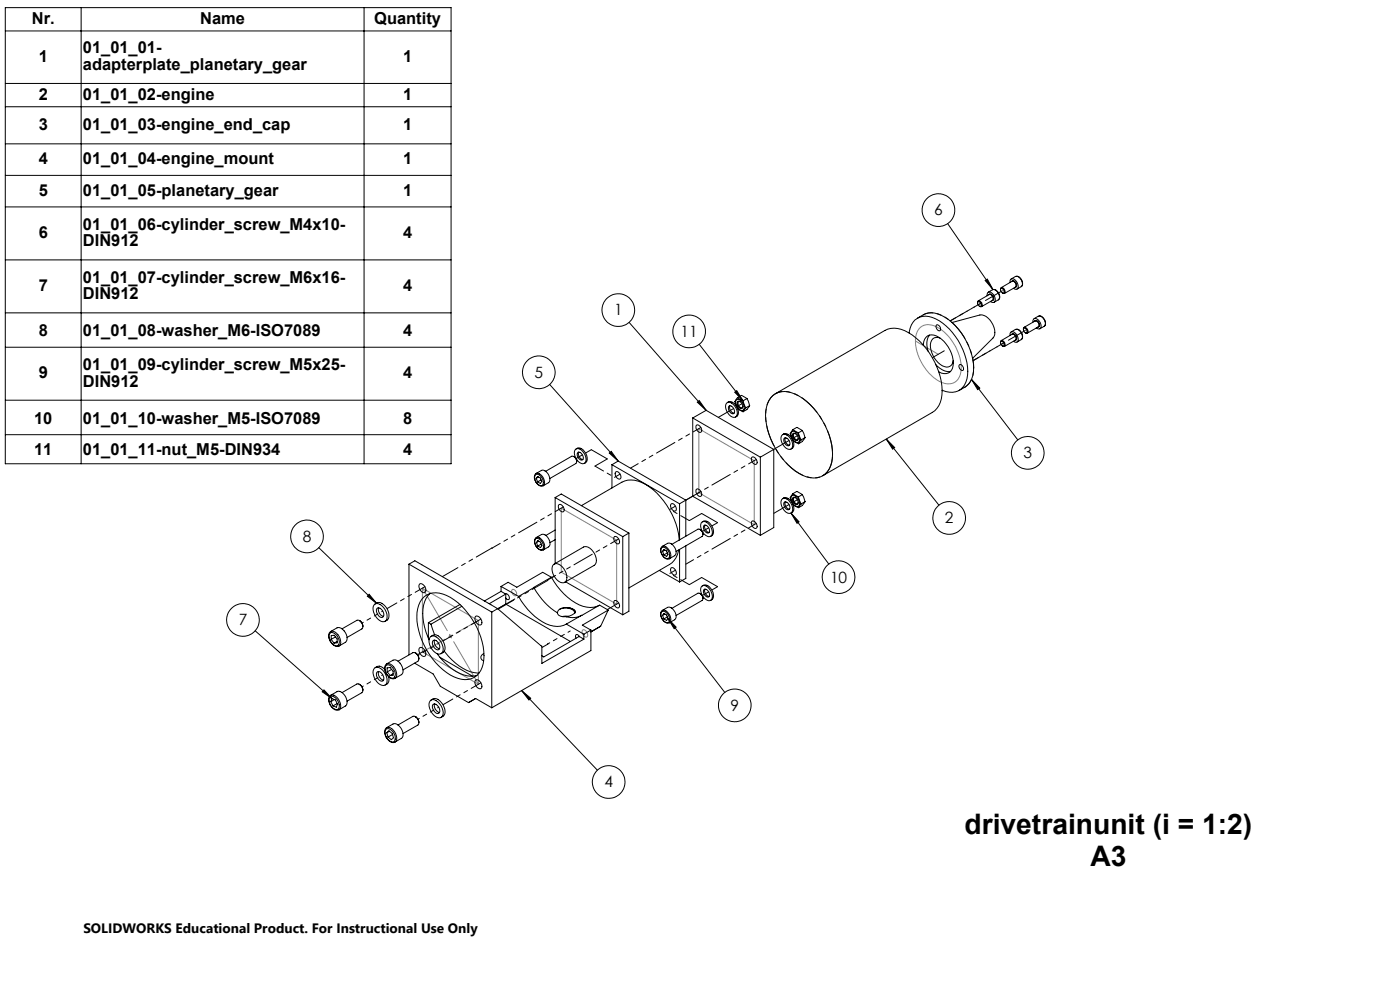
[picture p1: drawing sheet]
<svg xmlns="http://www.w3.org/2000/svg" width="420mm" height="297mm" viewBox="0 0 420 297" stroke-linecap="round" stroke-linejoin="round" font-family="sans-serif">
<path d="M275.9 98.4a4.5 4.5 0 0 1 5.9 0 14.6 14.6 0 0 1 6.4 13.3 3.9 3.9 0 0 1-6.1 2.7 14.5 14.5 0 0 1-7.3-13.7l.4-1.4zM274.6 102.2l6.9 4M209.7 128.5l16.6 9.6v19.2l-16.6-9.6zM168.4 152.3l16.6 9.6v19.2l-16.6-9.6zM126.7 176.3l16.8 9.7v19.1l-16.8-9.7zM153.6 176.7a1.1 1.1 0 0 1 1.2 .6 1.1 1.1 0 0 1-.2 1.3 1.38 1.38 0 0 1-1-1.9zM134.6 190.7h1M134.8 190.3l.7 .7M135.1 190.2v1M135.5 190.3l-.7 .7M174.8 188.8a1.29 1.29 0 0 1 1.3 .7 1.29 1.29 0 0 1-.1 1.4 1.47 1.47 0 0 1-1.2-2.1z" fill="none" stroke="#808080" stroke-width=".3"/>
<g fill="none" stroke="#000" stroke-width=".3">
<path d="M1.6 2.3h133.7v136.7h-133.7zM1.6 9.3h133.7M24.3 2.3v136.7M109.2 2.3v136.7M1.6 25h133.7M1.6 32h133.7M1.6 43.1h133.7M1.6 52.6h133.7M1.6 62h133.7M1.6 77.9h133.7M284.3 67l13.6 19.8M1.6 93.8h133.7"/>
<path d="M188.7 96.6l23.1 26.4M272.7 99.8a5.1 5.1 0 0 1 8-4.2 18.8 18.8 0 0 1 9.6 16.9 5 5 0 0 1-7.7 4.4M275.2 95.4a6.5 6.5 0 0 1 8.3-.3 19.3 19.3 0 0 1 8.5 16.3 6.2 6.2 0 0 1-4.2 5.6M281 97.4a1.16 1.16 0 0 1 1 1.7 1.15 1.15 0 0 1-1-1.7zM285.6 96.7l8.4-2.3a5 5 0 0 1 4.4 5.3v.6l-.5 1-6.1 6.1M293.3 90.8v-.5a.99 .99 0 0 1 1.2 .4 .99 .99 0 0 1 0 1.2l-.7-.1M293.4 90.4a.8 .8 0 0 1 .8 .5 .8 .8 0 0 1-.2 .9l-.7-.7zM293.5 90.2l3.3-1.9a1.15 1.15 0 0 1 1 1.7l-3.3 1.9M295.6 84.1l.6-.5 1.7 3.2zM296.1 88.6a.85 .85 0 0 1 .5-1.1 .85 .85 0 0 1 1.1 .4l.6 .9a1.29 1.29 0 0 1-.3 1.9l-.9-.3M296.5 87.6l1.2-.7a1.98 1.98 0 0 1 1.8 2.9M296.6 88.3a1.1 1.1 0 0 1 1.3 .3 1.1 1.1 0 0 1 .2 1.2l-.5 .3"/>
<path d="M298.2 86.7a2.2 2.2 0 0 1 1.5 3l-.2 .1M299.5 89.8l-1.3 .8M300.1 86.9l.3-.7a1.15 1.15 0 0 1 .9 1.7l-.6-.1M300.3 86.5a.82 .82 0 0 1 .8 .4 .82 .82 0 0 1-.2 1l-.6-.5zM300.4 86.2l3.3-1.9a1.18 1.18 0 0 1 1 1.7l-3.4 1.9M303 84.7l.1-.9a1.4 1.4 0 0 1 2.1 1 1.26 1.26 0 0 1-.3 1.9l-.9-.3M303.4 83.6l1.2-.7a2.01 2.01 0 0 1 1.8 3M303.4 99.5l1.2-.8a2.01 2.01 0 0 1 1.8 3.1M303.5 84.4a.9 .9 0 0 1 1-.1 .9 .9 0 0 1 .4 .9v.7l-.4 .2M305.1 82.8a2.17 2.17 0 0 1 1.5 3l-.2 .1M305.1 98.7a2.17 2.17 0 0 1 1.5 2.9l-.2 .1M306.4 85.9l-1.3 .7"/>
<path d="M307 98.7l.2-.6a1.15 1.15 0 0 1 1 1.7l-.6-.1M307.2 98.4a.78 .78 0 0 1 .8 .5 .78 .78 0 0 1-.2 .9l-.6-.5zM307.2 98.1l3.3-1.9a1.15 1.15 0 0 1 1 1.7l-3.3 1.9M309.9 96.6v-.1a.81 .81 0 0 1 .7-1.1 2.22 2.22 0 0 1 1.5 3.1l-.7 .1-.5-.3M310.2 95.5l1.3-.7a2.04 2.04 0 0 1 1.8 3M310.4 96.3a1.08 1.08 0 0 1 1.2 .1 1.08 1.08 0 0 1 .3 1.2l-.5 .4M312 94.7a2.08 2.08 0 0 1 1.3 3.1M313.3 97.8l-1.3 .7M1.6 104.1h133.7M1.6 119.9h133.7M164.9 115.2l20.6 23M209.8 103.2l13.1 16.9"/>
<path d="M220.4 117.5l.6-.4 1.9 3zM221.3 119.2a1.73 1.73 0 0 0-.4 2.5M221.3 119.2l1.6 .9M221.3 119.2l1.1-.7 1.7 .9M224.1 119.4l.8 2.2M224.1 119.4l-1.2 .7M231.9 118.5a6.6 6.6 0 0 1 7.8 .2 21.8 21.8 0 0 1 10 18.7 5.7 5.7 0 0 1-5.6 5.9 13.7 13.7 0 0 1-9.7-6.3 21 21 0 0 1-4.7-13.8 7.1 7.1 0 0 1 2.2-4.7zM232.6 118l32.9-19a7.8 7.8 0 0 1 8.2 1.4 21.9 21.9 0 0 1 8.9 18 6.4 6.4 0 0 1-2.9 5.2l-32.9 19M277 103.4a2.74 2.74 0 0 1 1.5-2.9 2.74 2.74 0 0 1 3.2 .6 9.3 9.3 0 0 1 4 9.3 2.66 2.66 0 0 1-4.1 1M278.9 100.4l-.1 .1a5 5 0 0 0-.4 4.7M280.8 109.3l.4 .5a4.4 4.4 0 0 0 4 1.5M282 101.3a2.11 2.11 0 0 0-2.3 .4 2.11 2.11 0 0 0-.6 2.3 6.9 6.9 0 0 0 4.9 6 1.92 1.92 0 0 0 2-1.9"/>
<path d="M287.9 109.3a1.15 1.15 0 0 1 1 1.7 1.16 1.16 0 0 1-1-1.7zM291.5 113.7l13.8 18.1M291.5 113.7l2.4 2.6-.6 .5zM300.1 102.7l.3-.6a1.15 1.15 0 0 1 .9 1.7l-.6-.1M300.3 102.3a.82 .82 0 0 1 .8 .5 .82 .82 0 0 1-.2 .9l-.6-.4zM300.4 102.1l3.3-1.9a1.18 1.18 0 0 1 1 1.7l-3.4 1.9M303 100.5l.1-.8a1.4 1.4 0 0 1 2.1 1 1.26 1.26 0 0 1-.3 1.9l-.9-.3M303.5 100.3a.9 .9 0 0 1 1-.1 .9 .9 0 0 1 .4 .9v.6l-.4 .3M306.4 101.8l-1.3 .7M1.6 130.3h133.7M172.1 136.8l-.6-.1-7.8 4.5M172.1 136.8l.7 .7a1.16 1.16 0 0 1 0 1.4l-7.8 4.5"/>
<path d="M172.1 136.8l.7 .6 .2 .9M172.5 134.9a1.53 1.53 0 0 1 2.5 .6 2.44 2.44 0 0 1 .2 3.4 3.1 3.1 0 0 1-2.7-4zM172.8 134.5a1.69 1.69 0 0 1 2.5 .8 2.22 2.22 0 0 1 0 3.6M173.4 135.5a1.6 1.6 0 0 1 1.4 2.3 1.46 1.46 0 0 1-1.4-.7 1.46 1.46 0 0 1 0-1.6zM173.6 135.5a1.74 1.74 0 0 0 1.3 2.2M182.8 135.8l.6-.5 2.1 2.9zM183.6 139.3l20.3 11.7M183.6 139.3v7M185.5 138.2l-1.9 1.1M185.5 138.2l20.2 11.7M207.8 125.3v23.4l20.3 11.7M207.8 125.3l20.3 11.7"/>
<path d="M209 127.4a1.45 1.45 0 0 1 1.3 2.1 1.43 1.43 0 0 1-1.3-2.1zM209.2 120.5l.6-.5 2 3zM211.8 123l-4 2.3M211.8 123l20.3 11.7M218.2 120.7a2.43 2.43 0 0 1 2.8 2.1 1.35 1.35 0 0 1 .1 1.6 1.35 1.35 0 0 1-1.4 .6 3.4 3.4 0 0 1-1.8-4zM218.2 120.6a1.69 1.69 0 0 1 2.5 .8 2.63 2.63 0 0 1 .4 3.4l-.4 .2M218.6 121.8l.2-.2a1.6 1.6 0 0 1 1.4 2.3 1.54 1.54 0 0 1-1.6-2.1zM219 121.6a1.74 1.74 0 0 0 1.2 2.2M221 121.8l-.1-.2a1.09 1.09 0 0 1-.3-1.2 1.09 1.09 0 0 1 .9-.7 2.39 2.39 0 0 1 1.5 3.2 1.51 1.51 0 0 1-1.9-.9M221.3 122.4l1.6 1M221.3 120.3a1.46 1.46 0 0 1 1.3 2.1 1.46 1.46 0 0 1-1.3-2.1zM222 120.4h-.4a1.2 1.2 0 0 0 1 1.8l.2-.4"/>
<path d="M222.9 120.1l.8 2.1M223.7 122.2l-.8 1.2M224.9 121.6a3.8 3.8 0 0 1-2 1.8M224.9 121.6l-1.2 .6M225.6 137a1.43 1.43 0 0 1 1.3 2.1 1.43 1.43 0 0 1-1.3-2.1zM228.1 137v23.4M232.1 134.7v23.4l-4 2.3M232.1 134.7l-4 2.3M234.8 130.3a2.81 2.81 0 0 1 3 3.3 1.11 1.11 0 0 1-.7 1.1 1.11 1.11 0 0 1-1.3-.4l-.9-1a2.3 2.3 0 0 1-.1-3zM234.8 130.2a1.69 1.69 0 0 1 2.5 .8 2.63 2.63 0 0 1 .4 3.4l-.4 .2M235.2 131.4l.2-.2a1.6 1.6 0 0 1 1.4 2.3 1.54 1.54 0 0 1-1.6-2.1zM235.6 131.2a1.74 1.74 0 0 0 1.3 2.2"/>
<path d="M237.6 131.4l-.1-.2a1.14 1.14 0 0 1-.3-1.2 1.14 1.14 0 0 1 1-.7 2.44 2.44 0 0 1 1.4 3.2 1.51 1.51 0 0 1-1.9-.9M237.9 128.8a1.73 1.73 0 0 0-.3 2.5M237.9 128.8l1.6 .9M237.9 132l1.6 1M237.9 128.8l1.1-.7 1.7 .9M237.9 129.9a1.46 1.46 0 0 1 1.3 2.1 1.46 1.46 0 0 1-1.3-2.1zM238.7 130h-.5a1.2 1.2 0 0 0 1.1 1.8l.2-.4M239.5 129.7l.8 2.1M240.3 131.8l-.8 1.2M240.7 129l.8 2.2M240.7 129l-1.2 .7M241.5 131.2a3.8 3.8 0 0 1-2 1.8"/>
<path d="M241.5 131.2l-1.2 .6M265.9 131.6l15.8 19.8M265.9 131.6l2.5 2.5-.6 .5zM160.5 142.2l.3-.3a2.4 2.4 0 0 1 2.1 3.7 2.44 2.44 0 0 1-2.4-3.4zM160.6 142.4a1.57 1.57 0 0 1 2.2 1.2l.1 .4a1.07 1.07 0 0 1-.5 1.6 2.4 2.4 0 0 1-1.8-3.2zM160.9 141.9l1.5-.9a2.11 2.11 0 0 1 2.5 2 1.41 1.41 0 0 1-.4 1.7l-1.6 .9M160.9 143.4l.4 1M160.9 143.4l.4-.6 .8 .5 .4 1-.4 .6-.8-.5M161.6 143l-.7 .4M162.3 143.8l-1 .6M166.5 158.9l-2.7 1.6M166.5 149.1v19.8"/>
<path d="M166.5 149.1l20.3 11.7M166.5 149.1l1.9-1 20.3 11.7M167.7 151.2a1.46 1.46 0 0 1 1.3 2.2 1.46 1.46 0 0 1-1.3-2.2zM174.4 151.5l12.2-7a7.7 7.7 0 0 1 8.2 1.4 22.8 22.8 0 0 1 9 16M184.8 141.4a1.43 1.43 0 0 1 1.2 2.1 1.43 1.43 0 0 1-1.2-2.1zM188.7 159.8l-1.9 1M188.7 159.8v23.4l-1.9 1.1M201.4 151a1.43 1.43 0 0 1 1.2 2.1 1.45 1.45 0 0 1-1.2-2.1zM203.9 151v10.8M205.7 149.9l-1.8 1.1M205.7 149.9v10.8M208.8 146.8l.2-.2a1.43 1.43 0 0 1 1.3 2.1 1.48 1.48 0 0 1-1.5-1.9z"/>
<path d="M210 158.7l-.6-.1-7.8 4.5M210 158.7l.6 .6a1.1 1.1 0 0 1 0 1.5l-7.8 4.5M210 158.7l.7 .6 .2 .9M210.6 156.4a2.78 2.78 0 0 1 3.1 2.8 1.18 1.18 0 0 1-.4 1.5 1.18 1.18 0 0 1-1.6-.3 3 3 0 0 1-1.1-4zM210.7 156.4a1.69 1.69 0 0 1 2.5 .8 2.56 2.56 0 0 1 .3 3.3l-.3 .2M211.1 157.6l.2-.2a1.6 1.6 0 0 1 1.4 2.3 1.54 1.54 0 0 1-1.6-2.1zM211.5 157.4a1.72 1.72 0 0 0 1.3 2.2M225.6 156.2a1.43 1.43 0 0 1 1.3 2.1 1.43 1.43 0 0 1-1.3-2.1zM234.8 149.5a2.81 2.81 0 0 1 3 3.2 1.13 1.13 0 0 1-.7 1.2 1.13 1.13 0 0 1-1.3-.4l-.9-1a2.3 2.3 0 0 1-.1-3zM234.8 149.4a1.69 1.69 0 0 1 2.5 .8 2.63 2.63 0 0 1 .4 3.4l-.4 .2M235.4 150.4a1.6 1.6 0 0 1 1.4 2.3 1.46 1.46 0 0 1-1.4-.7 1.46 1.46 0 0 1 0-1.6zM235.6 150.4a1.74 1.74 0 0 0 1.3 2.2"/>
<path d="M237.3 153.8l2.4 2.6-.6 .4zM237.3 153.8l11.3 15.2M237.6 150.6l-.1-.2a1.14 1.14 0 0 1-.3-1.2 1.14 1.14 0 0 1 1-.8 2.44 2.44 0 0 1 1.4 3.3 1.51 1.51 0 0 1-1.9-.9M237.9 148a1.73 1.73 0 0 0-.3 2.5M237.9 148l1.6 .9M237.9 151.2l1.6 .9M237.9 148l1.1-.7 1.7 .9M237.9 149a1.46 1.46 0 0 1 1.3 2.2 1.46 1.46 0 0 1-1.3-2.2zM238.7 149.2h-.5a1.2 1.2 0 0 0 1.1 1.8l.2-.4M239.5 148.9l.8 2.1M240.3 151l-.8 1.1M240.7 148.2l.8 2.2"/>
<path d="M240.7 148.2l-1.2 .7M241.5 150.4a3.6 3.6 0 0 1-2 1.7M241.5 150.4l-1.2 .6M95.6 164.1l17.4 16.8M110.7 178.1l2.3 2.8-2.8-2.2zM122.7 169.1l1.8-1 24.8 14.3M122.7 169.1l24.8 14.3M122.7 169.1v27.1M125.9 175a1.69 1.69 0 0 1 1.6 2.5 1.69 1.69 0 0 1-1.6-2.5zM127.2 178.9a6.6 6.6 0 0 1 7.9 .1 21.9 21.9 0 0 1 10 18.8 5.8 5.8 0 0 1-5.6 5.9 15.2 15.2 0 0 1-10.7-7.6 19.3 19.3 0 0 1-3.5-13.7 6.4 6.4 0 0 1 1.9-3.5zM128.9 177.9a9.4 9.4 0 0 0-1.8 8.7l.7 2.9 .9 2.3M150.3 177.2l1.3 .8"/>
<path d="M150.3 175.8l5.3 2.9M150.3 175.8v1.4M150.3 177.2l-5 2.9M151.6 178a1.11 1.11 0 0 1 1 .5 1.11 1.11 0 0 1 0 1.2l-.9-.4M151.6 178h.1M151.7 178v3M151.7 178l-4.9 2.9M155.6 178.7a17 17 0 0 0 10.5 8.9 5.4 5.4 0 0 0 3.8-.6M160.1 176.1h.1M160.2 176.1a20.3 20.3 0 0 0 7 7.6M160.2 176.1l-4.6 2.6M160.6 161.6a1.62 1.62 0 0 1 2.2 1.3l.3 .9-.3 .7a1.59 1.59 0 0 1-2.2-1.2l-.2-1z"/>
<path d="M160.9 161.1l1.6-.9a2.54 2.54 0 0 1 2.5 3.1l-.4 .6-1.6 .9M160.9 161.1h.1M160.9 161.1a2.42 2.42 0 0 0 1.2 3.7h.8M160.9 161.1a2.53 2.53 0 0 1 2.5 3.1l-.4 .6M160.9 162.6l.4 1.1M160.9 162.6l.4-.6 .8 .5 .5 1-.5 .6-.8-.4M161.6 162.2l-.7 .4M162.4 163.1l-1.1 .6M165.4 173a18.7 18.7 0 0 0 9.5 8.7 6.4 6.4 0 0 0 4.8-.2M165.4 173l-5.3 3.1M165.4 173l-2.6-1.5-7.8 4.5-2.6-1.5-2.1 1.3M166.2 169.1a2.43 2.43 0 0 1 2.9 1.3l.4 .7a2.81 2.81 0 0 1 0 3.4 2.35 2.35 0 0 1-2.9-1.3 3.3 3.3 0 0 1-.4-4.1z"/>
<path d="M166.3 169l8.8-5.1a3.3 3.3 0 0 1 3.5 2.7 2.2 2.2 0 0 1-.3 2.8l-8.9 5.1M166.5 161.7l-1.5 .9M169.7 174.4l17.1 9.9M184.4 180a1.46 1.46 0 0 1 1.2 2.2 1.46 1.46 0 0 1-1.2-2.2zM184.4 160.8a1.46 1.46 0 0 1 1.2 2.2 1.46 1.46 0 0 1-1.2-2.2zM186.8 160.8v23.5M197.8 171l6.1 3.4M198.5 164.2a1.59 1.59 0 0 1 2.2 1.3l.1 .4a1.07 1.07 0 0 1-.5 1.5 2.4 2.4 0 0 1-1.8-3.2zM198.7 163.8l1.6-1a2.54 2.54 0 0 1 2.5 3.1l-.4 .6-1.6 1M198.7 163.8a2.54 2.54 0 0 1 2.5 3.1l-.4 .6M198.8 163.8a2.21 2.21 0 0 0 .6 3.4l.8 .4 .6-.1M198.8 165.2l.4 1.1"/>
<path d="M198.8 165.2l.4-.5 .8 .4 .4 1.1-.4 .6-.8-.5M199.5 164.8l-.7 .4M200.2 165.7l-1 .6M201.4 170.1a1.46 1.46 0 0 1 1.2 2.2 1.46 1.46 0 0 1-1.2-2.2zM203.6 164.8v.3a6 6 0 0 1-2.8 4.1l-12.1 7M203.9 164.7v9.7M205.7 163.6v9.8l-1.8 1M210 177.9l-.6-.1-7.8 4.5M210 177.9a1.5 1.5 0 0 1 .6 2l-7.8 4.6M210 177.9l.7 .6 .2 .9M210.6 175.6a2.78 2.78 0 0 1 3.1 2.7 1.19 1.19 0 0 1-.4 1.6 1.19 1.19 0 0 1-1.6-.3 3 3 0 0 1-1.1-4zM210.7 175.6a1.69 1.69 0 0 1 2.5 .8 2.56 2.56 0 0 1 .3 3.3l-.3 .2"/>
<path d="M211.1 176.8l.2-.2a1.6 1.6 0 0 1 1.4 2.3 1.54 1.54 0 0 1-1.6-2.1zM211.5 176.6a1.72 1.72 0 0 0 1.3 2.1M76.6 189.1l23 20.3M98.9 189.9a1.38 1.38 0 0 1 2.1 .6l.7 1.5a1.06 1.06 0 0 1-.2 1.4 1.06 1.06 0 0 1-1.5-.2l-1.2-1.6-.1-1.2zM99.2 189.3a2.61 2.61 0 0 0 .4 3.6l.9 .7h1.2M99.2 189.3l1.9-1.1a2.94 2.94 0 0 1 3 3.2l-.3 .9-2.1 1.3M99.2 189.3a2.95 2.95 0 0 1 3 3.3l-.5 1M99.3 191.6l.1-1.1 .9-.1 .8 1.1v1.1l-.9 .2M99.3 191.6l.9 1.2M100.6 190.9l-1.3 .7M101.1 192.2l-.9 .6M102.6 188.5l4.5-2.6a1.71 1.71 0 0 1 1.4 2.6l-4.4 2.6"/>
<path d="M107.8 186l.9 .9 .2 .9M112.3 181.3a1.9 1.9 0 0 1 2.7 .7l.5 .7a3 3 0 0 1 .2 3.4 2.26 2.26 0 0 1-2.9-1.2l-.4-.7a2.97 2.97 0 0 1-.1-2.9zM112.5 181l.6-.3a2.85 2.85 0 0 1 3.3 2.3 2.17 2.17 0 0 1-.9 3.2M113.1 182.4l.2-.2a1.86 1.86 0 0 1 1.5 2.8 2 2 0 0 1-1.7-2.6zM113.6 182.1a2.2 2.2 0 0 0 1.5 2.6M115.7 199.6a1.01 1.01 0 0 1 1.5 0 2.44 2.44 0 0 1 .8 3.6 2.74 2.74 0 0 1-2.3-3.6zM116 199a2.78 2.78 0 0 0 .7 3.9l1 .5 .8-.1M116 199l1.9-1.1a2.79 2.79 0 0 1 3 2.7 1.42 1.42 0 0 1-.5 1.6l-1.9 1.1M116 199a2.85 2.85 0 0 1 3 3.2v.5l-.5 .6M119.4 198.2l4.5-2.6a1.7 1.7 0 0 1 1.4 2.6l-4.4 2.6M124.4 198.8l5.6 3.2 2.1 3.7 8.4 4.9 2.2-1.3 4.8 2.8M124.6 195.7l.9 .8 .2 1"/>
<path d="M125.9 194.1a1.69 1.69 0 0 1 1.6 2.5 1.69 1.69 0 0 1-1.6-2.5zM128.5 186.6v4.7M128.5 186.6l.8 .5M129 191a1.89 1.89 0 0 1 2.8 .7l.5 .7a2.49 2.49 0 0 1-.2 3.6 3.8 3.8 0 0 1-3.4-4.1zM129.3 187.1l1.1 3.1M129.3 190.7l.6-.3a2.68 2.68 0 0 1 3 1.6 2.73 2.73 0 0 1 0 3.6l-.6 .3M129.9 192.1l.2-.2a1.86 1.86 0 0 1 1.5 2.8 2 2 0 0 1-1.7-2.6zM130.4 191.8a2.2 2.2 0 0 0 1.5 2.6M131.2 195.9a14.7 14.7 0 0 0 10.1 6.8l1.8-.3M132 197l9.8 5.7M133.3 195.2a14.8 14.8 0 0 0 10 6.5h.4M138 181.2l-9.5 5.4"/>
<path d="M138.5 181.7l-9.2 5.4M142.7 184.7a1.69 1.69 0 0 1 1.6 2.5 1.69 1.69 0 0 1-1.6-2.5zM145.1 195.9a1.14 1.14 0 0 0-.8 1 1.14 1.14 0 0 0 .7 1.1M147.5 183.4v28.7M149.3 182.4l-1.8 1M149.3 182.4l13.3 11.3v5.1l12.6-7.2M151.7 181l-2.4 1.4M151.7 181l19.4 11.3M167.2 183.7a1.52 1.52 0 0 0 1.7 1.2l1-.1a6.1 6.1 0 0 0 4.5-.3M167.9 182.6a3.3 3.3 0 0 1 4.5 1v.2M169.9 187l5.3 3.1M170.2 182.1a2.86 2.86 0 0 1 2.4 1 1.84 1.84 0 0 1-1.7 1.5l-1 .3"/>
<path d="M170.2 182.1h-.1a2.49 2.49 0 0 0-2.9 1.6M170.2 182.1a2.16 2.16 0 0 1 2.4 1.6M170.4 184.7l-1.8 .1M173.9 190.8a.72 .72 0 0 0-1.2-.4l.1 .9M173.9 190.8l-10.8 6.1-.5-.4M173.9 190.8l1.3 .8M174.5 184.4l-4.6 2.6M174.5 184.4h.1M175.2 190.1v1.5M177.3 188.8l-2.1 1.3M177.3 188.8v6.2l-29.8 17.1M177.3 189.4l2.9-1.7z"/>
<path d="M182.5 182.8l-2.6-1.4-5.3 3M182.5 182.8l-7.8 4.6 2.6 1.4M182.5 182.8l-2.3 4.9M198.5 183.4a1.59 1.59 0 0 1 2.2 1.3l.1 .4a1.07 1.07 0 0 1-.5 1.5 2.4 2.4 0 0 1-1.8-3.2zM198.7 182.9l1.6-.9a2.54 2.54 0 0 1 2.5 3.1l-.4 .6-1.6 1M198.7 182.9a2.53 2.53 0 0 1 2.5 3.1l-.4 .7M198.8 182.9a2.17 2.17 0 0 0 .6 3.4l.8 .5 .6-.1M198.8 184.4l.4 1.1M198.8 184.4l.4-.5 .8 .4 .4 1.1M199.5 184l-.7 .4M200.2 184.9l-1 .6M200.4 185.4l-.4 .5-.8-.4"/>
<path d="M200.4 185.4l17.1 22.1M200.4 185.4l2.4 2.6-.6 .4zM97.2 206.8l2.4 2.6-2.9-2.1zM99 208.9l.2-.2a2.7 2.7 0 0 1 2.6 3.2l-.3 .5a2.13 2.13 0 0 1-2.6-1.5 1.76 1.76 0 0 1 .1-2zM99.2 208.4a2.57 2.57 0 0 0 .4 3.7l.9 .6 .7 .2 .5-.2M99.2 208.4l1.9-1.1a2.52 2.52 0 0 1 2.9 2.4 1.66 1.66 0 0 1-.4 1.9l-1.9 1.1a2.68 2.68 0 0 0-.6-3.7 1.66 1.66 0 0 0-1.9-.6zM99.2 210.3l.7 1.3M99.6 209.4l1 .4 .6 1.2-.3 .9-1-.3M99.6 209.4l-.4 .9M100.3 209.7l-1.1 .6M101.1 210.9l-1.2 .7M102.6 207.6l4.5-2.6a1.73 1.73 0 0 1 1.4 2.6l-4.4 2.5"/>
<path d="M107.8 205.1l.7 .6 .4 1.2M112.4 200.2a2.15 2.15 0 0 1 2.9 1.2l.3 .6a2.54 2.54 0 0 1-.1 3.3 3.2 3.2 0 0 1-3.5-3 2.06 2.06 0 0 1 .4-2.1zM112.5 200.1a1.92 1.92 0 0 1 3 .5M113.3 201.3a1.85 1.85 0 0 1 1.5 2.8 1.85 1.85 0 0 1-1.5-2.8zM113.6 201.3a2.16 2.16 0 0 0 1.5 2.5M115.7 218.7l.2-.2a2.33 2.33 0 0 1 2.7 2.3l-.2 1.2a1.53 1.53 0 0 1-2.4-1l-.2-.3a2.35 2.35 0 0 1-.1-2zM116 218.1a2.88 2.88 0 0 0 1.3 4.3l.7 .2 .5-.2M116 218.1a2.63 2.63 0 0 1 2.9 2.5 1.51 1.51 0 0 1-.4 1.8M116 219.6l.4 1.3M116 219.6l.7-.6 1 .8 .3 1.3-.6 .6-1-.8M116.2 201.4l-.1-1.2 .9-.1 .9 1.1v1.1l-.8 .2M116.2 201.4l.9 1.1"/>
<path d="M116.6 202.8l.1 .3a1.79 1.79 0 0 1-1.2 2.2M116.8 219.1l-.8 .5M117.5 200.6l-1.3 .8M117.9 201.9l-.8 .6M119.4 217.3l.5 .4a2.48 2.48 0 0 1 .5 3.6l-1.9 1.1M119.4 217.3a1.25 1.25 0 0 0-1.5-.3l-1.9 1.1M119.4 217.3l4.5-2.6a1.72 1.72 0 0 1 1.4 2.6l-4.4 2.5M124.6 214.8l.9 .9 .2 .9M129 210a1.88 1.88 0 0 1 2.8 .9l.5 .6a2.54 2.54 0 0 1-.2 3.6 3.8 3.8 0 0 1-3.1-5.1zM129.3 209.8l.6-.4a3.5 3.5 0 0 1 3.6 3.7 1.7 1.7 0 0 1-1.2 1.9M129.9 211.2a1.37 1.37 0 0 1 1.9 1.1 1.1 1.1 0 0 1-.2 1.5 2 2 0 0 1-1.7-2.6zM130.4 211a2.19 2.19 0 0 0 1.5 2.5"/>
<path d="M142.7 203.8a1.69 1.69 0 0 1 1.6 2.5 1.69 1.69 0 0 1-1.6-2.5zM156.5 207l2.7 2.3-.5 .5zM156.5 207l22.7 23.8M117.8 220.1l-1.4 .8"/>
<circle cx="281.5" cy="63" r="4.9"/>
<circle cx="185.5" cy="92.9" r="4.9"/>
<circle cx="206.8" cy="99.3" r="4.9"/>
<circle cx="161.6" cy="111.6" r="4.9"/>
<circle cx="308.3" cy="135.7" r="4.9"/>
<circle cx="284.7" cy="155.2" r="4.9"/>
<circle cx="92.1" cy="160.8" r="4.9"/>
<circle cx="251.6" cy="173" r="4.9"/>
<circle cx="72.9" cy="185.8" r="4.9"/>
<circle cx="220.4" cy="211.4" r="4.9"/>
<circle cx="182.6" cy="234.4" r="4.9"/>
</g>
<path d="M126.7 195.4l16.8-9.4" fill="none" stroke="#808080" stroke-width=".3" stroke-dasharray="30.5 1.3 1.3 1.3" stroke-dashoffset="22.8"/>
<path d="M126.7 176.3l16.8 28.8" fill="none" stroke="#808080" stroke-width=".3" stroke-dasharray="30.5 1.3 1.3 1.3" stroke-dashoffset="15.7"/>
<path d="M97.2 206.8l2.4 2.6-2.9-2.1zM110.7 178.1l2.3 2.8-2.8-2.2zM156.5 207l2.7 2.3-.5 .5zM200.4 185.4l2.4 2.6-.6 .4zM182.8 135.8l.6-.5 2.1 2.9zM209.2 120.5l.6-.5 2 3zM237.3 153.8l2.4 2.6-.6 .4zM220.4 117.5l.6-.4 1.9 3zM265.9 131.6l2.5 2.5-.6 .5zM291.5 113.7l2.4 2.6-.6 .5zM295.6 84.1l.6-.5 1.7 3.2z" fill="#000"/>
<path d="M249.8 136.1a21.8 21.8 0 0 0-11.2-18 5.7 5.7 0 0 0-7.9 1.9 15 15 0 0 0 1.2 13 19.1 19.1 0 0 0 10.1 9.9 5.5 5.5 0 0 0 7.5-4.4l.3-2.4" fill="none" stroke="#000" stroke-width=".3" stroke-dasharray="6.3 1.3 1.3 1.3 1.3 1.3" stroke-dashoffset="-.9"/>
<path d="M292.1 110.2a19.3 19.3 0 0 0-9.6-15.7 5.8 5.8 0 0 0-5.5-.2M178.5 139.7l5.8 3.4M206.8 156l-5.8-3.3M206.8 175.2l-5.8-3.4" fill="none" stroke="#000" stroke-width=".3" stroke-dasharray="6.3 1.3 1.3 1.3 1.3 1.3" stroke-dashoffset="3.4"/>
<path d="M289.5 116a6 6 0 0 0 2.6-5.8" fill="none" stroke="#000" stroke-width=".3" stroke-dasharray="6.3 1.3 1.3 1.3 1.3 1.3" stroke-dashoffset="3.3"/>
<g fill="none" stroke="#000" stroke-width=".3" stroke-dasharray="6.3 1.3 1.3 1.3 1.3 1.3">
<path d="M297.8 90l.2-.5M298 89.5l-.4-1-.8-.3M304.7 86l.2-.5M304.9 85.5l-.5-1-.7-.2M311.5 97.9l.3-.4M311.8 97.5l-.5-1.1-.8-.2M283.3 105.1l-3.6 2.1M304.7 101.9l.2-.5M304.9 101.4l-.5-1-.7-.3M172.8 137.4l2-1.1M175.7 135.8l1.7-1M177.4 134.8l4.8 2.7"/>
<path d="M182.2 137.5l-3.7 2.2M215.5 125.1l4.6-2.7M221.1 121.9l1.5-.9M232.1 134.7l4.6-2.7M237.7 131.5l1.5-.9M184.3 143.1l1.8-1M201 152.7l1.7-1M205.8 149.9l4.5-2.6M210.5 153.9l-3.7 2.1M210.7 159.3l1.9-1.1M213.6 157.6l1.7-1M215.3 156.6l-4.8-2.7"/>
<path d="M232.1 153.8l4.6-2.6M237.7 150.7l1.5-.9M147.5 164.3h.1M147.6 164.3h.1M164.2 173.9h.1M164.3 173.9h-.1M165.5 173.1l.8-.4M201 171.8l1.7-.9M210.5 173.1l-3.7 2.1M210.7 178.5l1.9-1.1M213.6 176.8l1.7-1M215.3 175.8l-4.8-2.7"/>
<path d="M125.3 196.2l2.2-1.3M149.4 182.4l5-2.9M162.6 194.1l1.7-1M164.2 193h.1M164.3 193.1l-.1-.1M182.2 182.7l3.4-2"/>
</g>
<path d="M108.6 186.7l6.2-3.6M125.4 196.4l6.2-3.6M108.6 205.8l6.2-3.6M125.4 215.5l6.2-3.6" fill="none" stroke="#000" stroke-width=".3" stroke-dasharray="6.3 1.3 1.3 1.3 1.3 1.3" stroke-dashoffset="5.9"/>
<path d="M164.2 193l6.9-3.9" fill="none" stroke="#000" stroke-width=".3" stroke-dasharray="6.3 1.3 1.3 1.3 1.3 1.3" stroke-dashoffset="5.6"/>
<path d="M116.1 182.4l11.4-6.6M132.9 192.1l11.4-6.6M132.9 211.2l11.4-6.6" fill="none" stroke="#000" stroke-width=".3" stroke-dasharray="6.3 1.3 1.3 1.3 1.3 1.3" stroke-dashoffset="3"/>
<path d="M147.6 164.3l21.4-12.4M164.2 173.9l21.4-12.4" fill="none" stroke="#000" stroke-width=".3" stroke-dasharray="6.3 1.3 1.3 1.3 1.3 1.3" stroke-dashoffset="3.5"/>
<path d="M149.5 182.5l14.8-8.6" fill="none" stroke="#000" stroke-width=".3" stroke-dasharray="6.3 1.3 1.3 1.3 1.3 1.3" stroke-dashoffset=".9"/>
<path d="M132.7 172.8l14.8-8.5" fill="none" stroke="#000" stroke-width=".3" stroke-dasharray="6.3 1.3 1.3 1.3 1.3 1.3" stroke-dashoffset="1"/>
<path d="M293.8 91.1l-8.7 5.1M300.7 103l-8.8 5.1" fill="none" stroke="#000" stroke-width=".3" stroke-dasharray="6.3 1.3 1.3 1.3 1.3 1.3" stroke-dashoffset="4.5"/>
<path d="M300.7 87.1l-15.6 9.1M307.6 99l-15.7 9.1" fill="none" stroke="#000" stroke-width=".3" stroke-dasharray="6.3 1.3 1.3 1.3 1.3 1.3" stroke-dashoffset=".5"/>
<path d="M189.1 140.3l21.2-12.2M205.8 149.9l21.1-12.2M205.8 169.1l21.1-12.2" fill="none" stroke="#000" stroke-width=".3" stroke-dasharray="6.3 1.3 1.3 1.3 1.3 1.3" stroke-dashoffset="3.7"/>
<g font-size="8.5">
<text x="289.4" y="249.9">drivetrainunit (i = 1:2)</text>
<text x="327.1" y="259.4">A3</text>
</g>
<g font-size="4.9">
<text x="9.6" y="7.1">Nr.</text>
<text x="60.1" y="7.1">Name</text>
<text x="112.3" y="7.1">Quantity</text>
<text x="24.9" y="16">01_01_01-</text>
<text x="11.6" y="18.5">1</text>
<text x="24.9" y="20.9">adapterplate_planetary_gear</text>
<text x="120.9" y="18.5">1</text>
<text x="11.6" y="29.8">2</text>
<text x="24.9" y="29.8">01_01_02-engine</text>
<text x="120.9" y="29.8">1</text>
<text x="11.6" y="38.9">3</text>
<text x="24.9" y="38.9">01_01_03-engine_end_cap</text>
<text x="120.9" y="38.9">1</text>
<text x="11.6" y="49.2">4</text>
<text x="24.9" y="49.2">01_01_04-engine_mount</text>
<text x="120.9" y="49.2">1</text>
<text x="11.6" y="58.6">5</text>
<text x="24.9" y="58.6">01_01_05-planetary_gear</text>
<text x="120.9" y="58.6">1</text>
<text x="11.6" y="71.3">6</text>
<text x="24.9" y="68.8">01_01_06-cylinder_screw_M4x10-</text>
<text x="120.9" y="71.3">4</text>
<text x="24.9" y="73.8">DIN912</text>
<text x="11.6" y="87.2">7</text>
<text x="24.9" y="84.7">01_01_07-cylinder_screw_M6x16-</text>
<text x="24.9" y="89.6">DIN912</text>
<text x="120.9" y="87.2">4</text>
<text x="11.6" y="100.7">8</text>
<text x="24.9" y="100.7">01_01_08-washer_M6-ISO7089</text>
<text x="120.9" y="100.7">4</text>
<text x="11.6" y="113.4">9</text>
<text x="24.9" y="110.9">01_01_09-cylinder_screw_M5x25-</text>
<text x="120.9" y="113.4">4</text>
<text x="24.9" y="115.8">DIN912</text>
<text x="10.3" y="126.9">10</text>
<text x="24.9" y="126.9">01_01_10-washer_M5-ISO7089</text>
<text x="120.9" y="126.9">8</text>
<text x="10.3" y="136.4">11</text>
<text x="24.9" y="136.4">01_01_11-nut_M5-DIN934</text>
<text x="120.9" y="136.4">4</text>
</g>
<g font-size="4.7">
<text x="280.3" y="64.6">6</text>
<text x="184.2" y="94.5">1</text>
<text x="204.2" y="100.9">11</text>
<text x="160.4" y="113.2">5</text>
<text x="307" y="137.3">3</text>
<text x="283.5" y="156.8">2</text>
<text x="90.8" y="162.4">8</text>
<text x="249" y="174.6">10</text>
<text x="71.6" y="187.4">7</text>
<text x="219.2" y="213">9</text>
<text x="181.3" y="236">4</text>
</g>
<text font-size="4.1" x="25" y="279.6">SOLIDWORKS Educational Product. For Instructional Use Only</text>
</svg>
